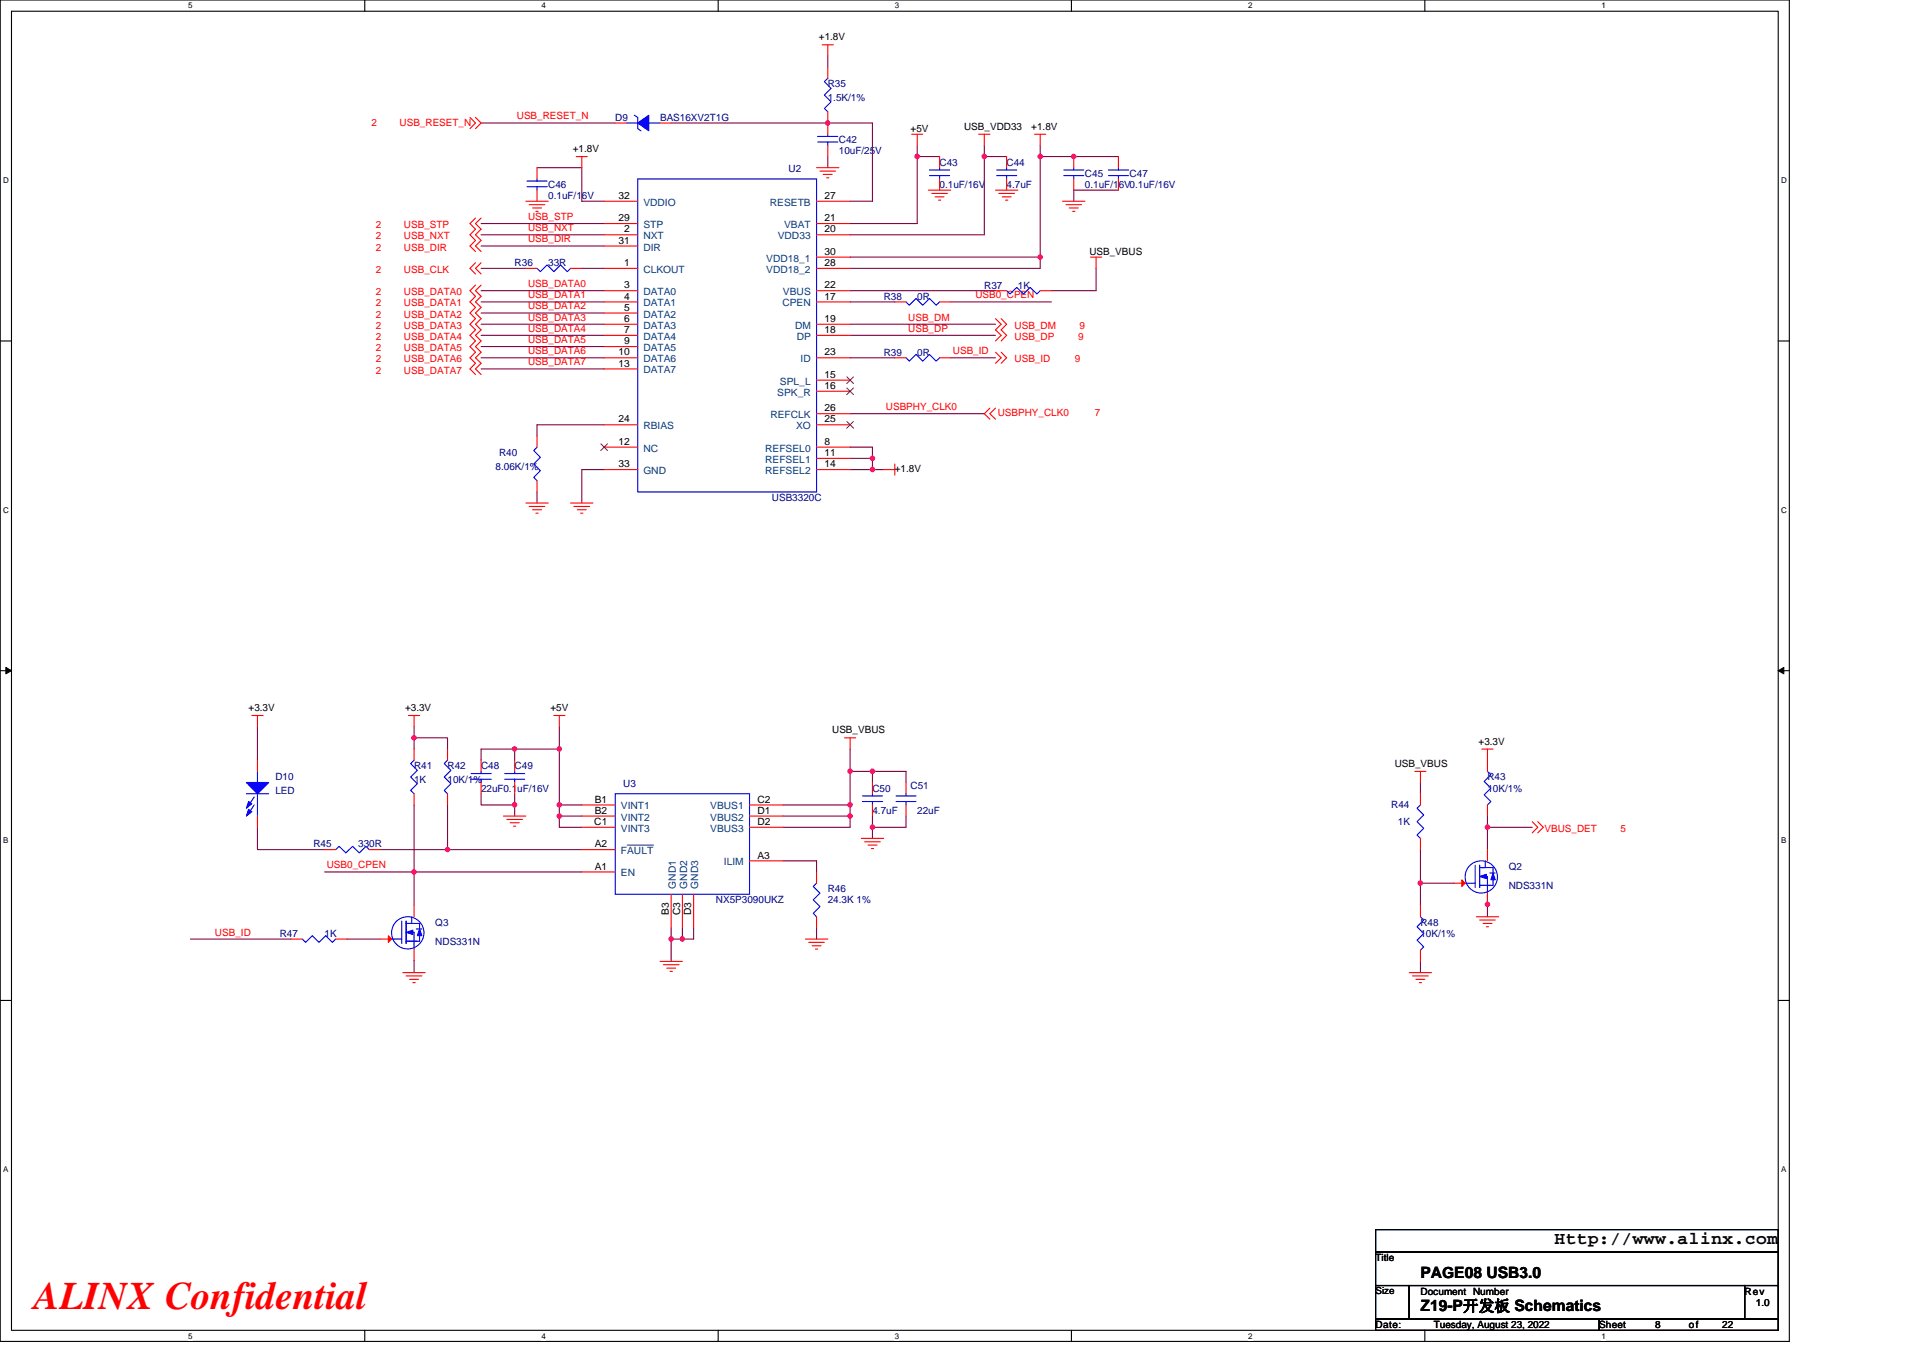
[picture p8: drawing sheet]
<svg xmlns="http://www.w3.org/2000/svg" width="297mm" height="210mm" viewBox="0 0 297 210" stroke-linecap="round" stroke-linejoin="round" font-family="sans-serif">
<path d="M0 0h276.4v207.3h-276.4zM1.8 1.7h272.9v203.8h-272.9z" fill="none" stroke="#000" stroke-width=".17"/>
<g fill="#fff">
<path d="M29.1 .2h.6v1.4h-.6z"/>
<path d="M29.1 205.7h.6v1.4h-.6z"/>
</g>
<path d="M56.3 0v1.7M56.3 205.5v1.8" fill="none" stroke="#000" stroke-width=".17"/>
<g fill="#fff">
<path d="M83.6 .2h.7v1.4h-.7z"/>
<path d="M83.6 205.7h.7v1.4h-.7z"/>
</g>
<path d="M110.9 0v1.7M110.9 205.5v1.8" fill="none" stroke="#000" stroke-width=".17"/>
<g fill="#fff">
<path d="M138.2 .2h.7v1.4h-.7z"/>
<path d="M138.2 205.7h.7v1.4h-.7z"/>
</g>
<path d="M165.5 0v1.7M165.5 205.5v1.8" fill="none" stroke="#000" stroke-width=".17"/>
<g fill="#fff">
<path d="M192.8 .2h.6v1.4h-.6z"/>
<path d="M192.8 205.7h.6v1.4h-.6z"/>
</g>
<path d="M220.1 0v1.7M220.1 205.5v1.8" fill="none" stroke="#000" stroke-width=".17"/>
<g fill="#fff">
<path d="M247.4 .2h.6v1.4h-.6z"/>
<path d="M247.4 205.7h.6v1.4h-.6z"/>
<path d="M.5 27.2h.8v1.4h-.8z"/>
<path d="M275.1 27.2h.9v1.4h-.9z"/>
<path d="M.5 78.1h.8v1.4h-.8z"/>
<path d="M275.1 78.1h.9v1.4h-.9z"/>
</g>
<path d="M0 52.7h1.8M274.7 52.7h1.7" fill="none" stroke="#000" stroke-width=".17"/>
<g fill="#fff">
<path d="M.5 129.1h.8v1.4h-.8z"/>
<path d="M275.1 129.1h.8v1.4h-.8z"/>
</g>
<path d="M0 103.6h1.8M274.7 103.6h1.7" fill="none" stroke="#000" stroke-width=".17"/>
<path d="M.9 103.1l.9 .5-.9 .5zM274.7 103.6l.8-.5v1z" fill="#000" stroke="#000" stroke-width=".15"/>
<g fill="#fff">
<path d="M.5 180h.8v1.4h-.8z"/>
<path d="M275.1 180h.8v1.4h-.8z"/>
</g>
<path d="M0 154.6h1.8M274.7 154.6h1.7M212.5 190h62.2v3.5h-62.2zM212.5 193.5h62.2v5.1h-62.2zM212.5 198.6h5.2v5.2h-5.2zM217.7 198.6h51.8v5.2h-51.8zM269.5 198.6h5.2v5.2h-5.2zM212.5 203.8h34.5v1.7h-34.5zM247 203.8h27.7v1.7h-27.7z" fill="none" stroke="#000" stroke-width=".17"/>
<g fill="none" stroke="#800040" stroke-width=".17">
<path d="M74.3 19h20.7M103.7 19h31.1v12.1h-3.5M127.9 8.6v1.8M74.3 36.3h19M74.3 38h19M74.3 34.5h19M82.9 25.9h7v5.2h3.4M127.9 24.2v1.7M131.3 39.7h29.4M141.7 22.5v1.7h3.4M141.7 24.2v10.3h-10.4M152 22.5v1.7h3.5"/>
<path d="M152 24.2v12.1h-20.7M160.7 22.5v1.7M160.7 24.2v15.5M160.7 24.2h12.1M160.7 39.7v1.8h-29.4M172.8 29.4h-6.9v1.7M74.3 44.9h19M74.3 46.7h19M74.3 48.4h19M74.3 50.1h19M74.3 51.8h19M74.3 53.6h19"/>
<path d="M74.3 55.3h19M74.3 57h19M74.3 41.5h6.9M89.9 41.5h3.4M131.3 46.7h6.9M131.3 55.3h6.9M131.3 44.9h22.5M131.3 51.8h22.5M131.3 50.1h22.5M146.9 46.7h15.5M146.9 55.3h6.9M169.3 41.5v3.4h-6.9"/>
<path d="M82.9 76v1.7M93.3 72.6h-3.4v5.1M93.3 65.6h-10.4v1.8M131.3 70.8h3.5M131.3 69.1h3.5v1.7M131.3 72.6h3.5M131.3 63.9h20.7M134.8 70.8v1.8M134.8 72.6h1.7M39.8 112.3v5.2M64 114h5.1v1.7M64 112.3v1.7"/>
<path d="M64 114v1.7M79.5 115.7h6.9M79.5 115.7h-5.2v1.8M79.5 115.7v1.8M86.4 112.3v3.4M86.4 115.7v8.7h3.5M131.3 119.2h3.5M131.3 115.7v3.5M131.3 119.2v5.2M134.8 119.2v1.7M134.8 119.2h5.2v1.7M39.8 127.8v3.5h10.3"/>
<path d="M50.1 134.7h13.9M58.8 131.3h10.3M64 134.7v5.2M64 124.4v10.3M64 134.7h25.9M69.1 124.4v6.9h20.8M74.3 122.6v1.8h5.2M79.5 122.6v1.8M79.5 124.4v1.7M86.4 124.4v1.7h3.5M86.4 126.1v1.7h3.5M120.9 126.1h10.4"/>
<path d="M120.9 133h5.2v1.7M120.9 124.4h10.4M131.3 124.4v1.7M131.3 126.1v1.7h-10.4M134.8 126.1v1.7M134.8 127.8v1.7M140 126.1v1.7h-5.2M219.4 131.3v5.2M219.4 120.9v1.7M219.4 136.5v3.4M219.4 136.5h5.2M229.8 127.8h6.9"/>
<path d="M229.8 138.2v3.4M229.8 126.1v1.7M229.8 127.8v3.5M29.4 145.1h15.6M53.6 145.1h5.2M64 148.4v1.9M103.7 143.4v1.7M103.7 145.1v3.4M103.7 145.1h1.7M105.4 143.4v1.7M107.1 143.4v1.7h-1.7M126.1 143.4v1.7"/>
<path d="M219.4 148.5v1.8"/>
</g>
<g fill="#f0f" stroke="#f0f" stroke-width=".17">
<circle cx="141.7" cy="24.2" r=".34"/>
<circle cx="134.8" cy="70.8" r=".33"/>
<circle cx="160.7" cy="39.7" r=".34"/>
<circle cx="160.7" cy="24.2" r=".34"/>
<circle cx="152" cy="24.2" r=".34"/>
<circle cx="127.8" cy="19" r=".33"/>
<circle cx="165.8" cy="24.2" r=".34"/>
<circle cx="134.8" cy="72.5" r=".34"/>
<circle cx="105.4" cy="145.1" r=".34"/>
<circle cx="103.7" cy="145.1" r=".34"/>
<circle cx="219.4" cy="136.4" r=".34"/>
<circle cx="229.8" cy="139.7" r=".33"/>
<circle cx="229.8" cy="127.8" r=".34"/>
<circle cx="86.4" cy="124.4" r=".34"/>
<circle cx="86.4" cy="115.7" r=".34"/>
<circle cx="79.5" cy="115.7" r=".34"/>
<circle cx="86.4" cy="126.1" r=".34"/>
<circle cx="79.5" cy="124.4" r=".34"/>
<circle cx="131.3" cy="124.4" r=".34"/>
<circle cx="131.3" cy="119.2" r=".34"/>
<circle cx="131.3" cy="126.1" r=".34"/>
<circle cx="134.8" cy="119.2" r=".34"/>
<circle cx="134.8" cy="127.8" r=".34"/>
<circle cx="63.9" cy="134.7" r=".34"/>
<circle cx="69.1" cy="131.3" r=".33"/>
<circle cx="63.9" cy="114" r=".33"/>
</g>
<g fill="none" stroke="#f00" stroke-width=".17">
<path d="M72.6 18.1l.8 .9-.8 .9M73.4 18.1l.9 .9-.9 .9M95 19h1.8M102 19h1.7M127 6.9h1.7M127.9 6.9v1.7M127.9 17.3v3.4M127.9 10.4v1.7M73.4 33.7l-.8 .8 .8 .9-.8 .9 .8 .8-.8 .9 .8 .9M74.3 33.7l-.9 .8 .9 .9-.9 .9 .9 .8-.9 .9 .9 .9M81.2 31.1h3.5M81.7 31.6h2.5"/>
<path d="M82.3 32.1h1.3M82.8 32.7h.3M82.9 25.9v1.7M82.9 29.4v1.7M89 24.2h1.7M89.9 24.2v1.7M93.3 38h5.2M93.3 36.3h5.2M93.3 34.5h5.2M93.3 31.1h5.2M126.1 25.9h3.5M126.1 31.1h5.2"/>
<path d="M126.1 34.5h5.2M126.1 36.3h5.2M126.1 39.7h5.2M126.7 26.4h2.4M127.2 26.9h1.3M127.7 27.5h.3M127.9 22.5v1.7M140.8 20.7h1.7M141.7 20.7v1.8M143.4 29.4h3.5M143.9 29.9h2.4M144.4 30.4h1.4"/>
<path d="M145 30.9h.3M145.1 24.2v1.7M145.1 27.6v1.8M151.2 20.7h1.7M152 20.7v1.8M153.8 29.4h3.4M154.3 29.9h2.4M154.8 30.4h1.4M155.3 30.9h.4M155.5 24.2v1.7M155.5 27.6v1.8M159.8 20.7h1.7"/>
<path d="M160.7 20.7v1.8M164.1 31.1h3.5M164.7 31.6h2.4M165.2 32.1h1.4M165.7 32.7h.3M165.9 24.2v1.7M165.9 27.6v1.8M168.4 39.7h1.8M169.3 39.7v1.8M172.8 24.2v1.7M172.8 27.6v1.8M73.4 40.6l-.8 .9 .8 .8"/>
<path d="M73.4 44l-.8 .9 .8 .9-.8 .9 .8 .8-.8 .9 .8 .8-.8 .9 .8 .9-.8 .8 .8 .9-.8 .9 .8 .8-.8 .9 .8 .8-.8 .9 .8 .9M74.3 40.6l-.9 .9 .9 .8M74.3 44l-.9 .9 .9 .9-.9 .9 .9 .8-.9 .9 .9 .8-.9 .9 .9 .9-.9 .8 .9 .9-.9 .9 .9 .8-.9 .9 .9 .8-.9 .9 .9 .9M81.2 41.5h1.7M88.1 41.5h1.8M93.3 41.5h5.2M93.3 44.9h5.2M93.3 46.7h5.2M93.3 48.4h5.2M93.3 50.1h5.2M93.3 51.8h5.2M93.3 53.6h5.2"/>
<path d="M93.3 55.3h5.2M93.3 57h5.2M126.1 41.5h5.2M126.1 46.7h5.2M126.1 44.9h5.2M126.1 55.3h5.2M126.1 51.8h5.2M126.1 50.1h5.2M126.1 58.7h5.2M138.2 55.3h1.8M138.2 46.7h1.8M145.1 55.3h1.8"/>
<path d="M145.1 46.7h1.8M153.8 44.9h1.7M153.8 49.2l.8 .9-.8 .9 .8 .8-.8 .9M153.8 54.4l.8 .9-.8 .8M154.6 49.2l.9 .9-.9 .9 .9 .8-.9 .9M154.6 54.4l.9 .9-.9 .8M160.7 44.9h1.7M81.2 77.7h3.5M81.7 78.3h2.5M82.3 78.8h1.3M82.8 79.3h.3M82.9 74.3v1.7"/>
<path d="M82.9 67.4v1.7M88.1 77.7h3.5M88.6 78.3h2.5M89.2 78.8h1.3M89.7 79.3h.3M93.3 72.6h5.2M93.3 69.1h5.2M93.3 65.6h5.2M126.1 70.8h5.2M126.1 72.6h5.2M126.1 63.9h5.2M126.1 69.1h5.2"/>
<path d="M126.1 60.5h5.2M126.1 65.6h5.2M136.5 72.6h1.7M138.2 71.7v1.7M152.9 63.1l-.9 .8 .9 .9M153.8 63.1l-.9 .8 .9 .9M38.9 110.6h1.7M39.8 110.6v1.7M39.8 117.5v1.7M63.1 110.6h1.7M64 110.6v1.7M64 115.7v1.8"/>
<path d="M69.1 115.7v1.8M74.3 117.5v1.7M79.5 117.5v1.7M85.6 110.6h1.7M86.4 110.6v1.7M130.4 114h1.8M131.3 114v1.7M218.5 119.2h1.8M219.4 119.2v1.7M228.9 115.7h1.7M229.8 115.7v3.5M39.8 126.1v1.7"/>
<path d="M50.1 131.3h1.8M57 131.3h1.8M64 139.9v1.7M64 122.6v1.8M69.1 122.6v1.8M74.3 120.9v1.7M77.8 126.1h3.4M78.3 126.6h2.4M78.8 127.1h1.4M79.3 127.7h.4M79.5 120.9v1.7M89.9 124.4h5.1"/>
<path d="M89.9 126.1h5.1M89.9 127.8h5.1M89.9 131.3h5.1M89.9 134.7h5.1M103.7 138.2v5.2M105.4 138.2v5.2M107.1 138.2v5.2M115.8 133h5.1M115.8 127.8h5.1M115.8 126.1h5.1M115.8 124.4h5.1M126.1 134.7v1.8"/>
<path d="M133.1 129.5h3.4M133.6 130.1h2.4M134.1 130.6h1.4M134.6 131.1h.3M134.8 120.9v1.7M134.8 124.4v1.7M140 120.9v1.7M140 124.4v1.7M219.4 122.6v1.8M219.4 129.5v1.8M219.4 139.9v1.7M224.6 136.5h1.7"/>
<path d="M229.8 138v1.7M229.8 131.3v1.7M229.8 124.4v1.7M236.7 127l.8 .8-.8 .9M237.5 127l.9 .8-.9 .9M45 145.1h1.7M51.9 145.1h1.7M58.8 145.1h1.7M62.2 150.3h3.5M62.7 150.8h2.5M63.3 151.3h1.3M63.8 151.8h.3"/>
<path d="M64 146.6v1.8M102 148.5h3.4M102.5 149.1h2.4M103 149.6h1.4M103.5 150.1h.4M124.4 145.1h3.5M124.9 145.6h2.4M125.5 146.1h1.3M126 146.6h.3M126.1 141.6v1.8M217.7 150.3h3.4M218.2 150.8h2.4"/>
<path d="M218.7 151.3h1.4M219.2 151.8h.4M219.4 146.8v1.7M228 141.6h3.5M228.6 142.2h2.4M229.1 142.7h1.4M229.6 143.2h.3"/>
</g>
<g fill="none" stroke="#00f" stroke-width=".17">
<path d="M96.8 19h1.7M98 17.8l.5 .3v1.8l.5 .3M100.2 19h1.8M127.9 12.1l-.6 .5 1.1 1.1-1.1 1 1.1 1-1.1 1.1 .6 .5M81.4 28.9h3.1M81.4 28h3.1M82.9 27.6v.4M82.9 28.9v.5M98.5 27.6h27.6v48.4h-27.6zM126.3 21.9h3.1M126.3 21.1h3.1M127.9 20.7v.4"/>
<path d="M127.9 21.9v.6M143.6 27.1h3.1M143.6 26.3h3.1M145.1 25.9v.4M145.1 27.1v.5M153.9 27.1h3.2M153.9 26.3h3.2M155.5 25.9v.4M155.5 27.1v.5M164.3 27.1h3.1M164.3 26.3h3.1M165.9 25.9v.4"/>
<path d="M165.9 27.1v.5M171.2 27.1h3.1M171.2 26.3h3.1M172.8 25.9v.4M172.8 27.1v.5M82.9 41.5l.6 .5 1-1.1 1.1 1.1 1-1.1 1 1.1 .5-.5M140 55.3l.5 .5 1-1 1 1 1.1-1 1 1 .5-.5M140 46.7l.5 .5 1-1.1 1 1.1 1.1-1.1 1 1.1 .5-.5M155.5 44.9l.5 .5 1.1-1 1 1 1-1 1.1 1 .5-.5M82.9 69.1l-.5 .5 1.1 1.1-1.1 1 1.1 1-1.1 1.1 .5 .5M39.8 119.2v1.7M64 117.5l-.6 .5 1.1 1-1.1 1.1 1.1 1-1.1 1 .6 .5"/>
<path d="M69.1 117.5l-.5 .5 1.1 1-1.1 1.1 1.1 1-1.1 1 .5 .5M72.8 119.5h3.1M74.3 119.2v.3M78 119.5h3M79.5 119.2v.3M229.8 119.2l.5 .5-1 1 1 1.1-1 1 1 1-.5 .6M38.1 122.6h3.4M39.3 123.1l-1.1 1.6M39.3 124.4l-1.1 1.5M39.8 122.6v3.5M51.9 131.3l.5-.5 1 1 1.1-1 1 1 1-1 .5 .5M72.8 120.4h3.1"/>
<path d="M74.3 120.4v.5M78 120.4h3M79.5 120.4v.5M95 122.6h20.8v15.6h-20.8zM126.1 136.5l-.5 .5 1.1 1-1.1 1 1.1 1.1-1.1 1 .5 .5M133.2 123.8h3.1M133.2 123h3.1M134.8 122.6v.4M134.8 123.8v.6M138.4 123.8h3.1M138.4 123h3.1M140 122.6v.4"/>
<path d="M140 123.8v.6M219.4 124.4l-.5 .5 1 1-1 1.1 1 1-1 1 .5 .5M226.3 136.5h1.6M227.9 133.7v3.4M228.6 133.7v3.4M228.7 136.8h1.6M228.7 134h1.9v1.1M229.4 135.4h.4v2.6M229.4 133v1h-.8M230.1 134.9h.9M230.6 135.9v.9h-2M46.7 145.1l.5 .5 1-1 1.1 1 1-1 1 1 .6-.5"/>
<path d="M60.5 145.1h1.6M62.1 142.3v3.5M62.7 142.3v3.5M62.9 142.7h1.9v1M62.9 145.4h1.6M63.6 144.1h.4v2.5M63.6 141.6v1.1h-.9M64.3 143.5h.9M64.8 144.6v.8h-2.1M219.4 141.6l.5 .6-1 1 1 1-1 1.1 1 1-.5 .5"/>
<circle cx="228.8" cy="135.5" r="2.5"/>
<circle cx="63" cy="144.1" r="2.5"/>
</g>
<g fill="#00f" stroke="#00f" stroke-width=".17">
<path d="M228.6 135.4l1-.3v.7z" fill-rule="evenodd"/>
<path d="M230.6 134.9l.4 1h-.7z" fill-rule="evenodd"/>
<path d="M98.5 19l1.7-1.2v2.4z" fill-rule="evenodd"/>
<path d="M38.1 120.9h3.4l-1.7 1.7z" fill-rule="evenodd"/>
<path d="M38.4 123.8l.5 .4-.8 .7z" fill-rule="evenodd"/>
<path d="M38.4 125.1l.5 .3-.8 .7z" fill-rule="evenodd"/>
<path d="M62.7 144.1l1.1-.4v.7z" fill-rule="evenodd"/>
<path d="M64.8 143.5l.4 1.1h-.7z" fill-rule="evenodd"/>
</g>
<g fill="#f00" stroke="#f00" stroke-width=".17">
<path d="M225.8 136l.5 .5-.5 .5z"/>
<path d="M60 144.6l.5 .5-.5 .5z"/>
</g>
<path d="M130.8 58.2l1 1.1M130.8 59.9l1 1.1M131.8 58.2l-1 1.1M131.8 59.9l-1 1.1M92.8 68.6l1 1M93.8 68.6l-1 1M130.8 65.1l1 1.1M131.8 65.1l-1 1.1" fill="none" stroke="#804000" stroke-width=".15"/>
<path d="M96.9 130.6h4" fill="none" stroke="#004080" stroke-width=".15"/>
<text font-size="6" fill="#f00" x="5.2" y="202.3">ALINX Confidential</text>
<text font-size="2.8" x="240.1" y="192.3">Http://www.alinx.com</text>
<g font-size="2.4">
<text x="219.4" y="197.4">PAGE08 USB3.0</text>
<text x="219.4" y="202.6">Z19-P开发板 Schematics</text>
</g>
<g font-size="1.5">
<text x="126.5" y="6.2">+1.8V</text>
<text x="88.5" y="23.5">+1.8V</text>
<text x="140.6" y="20.4">+5V</text>
<text x="148.9" y="20.1">USB_VDD33</text>
<text x="159.3" y="20.1">+1.8V</text>
<text x="95.5" y="34.2">29</text>
<text x="95.5" y="30.7">32</text>
<text x="96.4" y="35.9">2</text>
<text x="127.3" y="30.7">27</text>
<text x="127.3" y="35.9">20</text>
<text x="127.3" y="34.2">21</text>
<text x="95.5" y="37.7">31</text>
<text x="96.4" y="41.1">1</text>
<text x="127.3" y="41.1">28</text>
<text x="127.3" y="39.4">30</text>
<text x="168.3" y="39.4">USB_VBUS</text>
<text x="96.4" y="44.6">3</text>
<text x="96.4" y="46.3">4</text>
<text x="127.3" y="46.3">17</text>
<text x="127.3" y="44.6">22</text>
<text x="96.4" y="48">5</text>
<text x="96.4" y="49.7">6</text>
<text x="96.4" y="51.5">7</text>
<text x="96.4" y="53.2">9</text>
<text x="127.3" y="51.5">18</text>
<text x="127.3" y="49.7">19</text>
<text x="95.5" y="54.9">10</text>
<text x="95.5" y="56.6">13</text>
<text x="127.3" y="54.9">23</text>
<text x="127.3" y="58.4">15</text>
<text x="95.5" y="65.3">24</text>
<text x="127.3" y="63.6">26</text>
<text x="127.3" y="60.1">16</text>
<text x="127.3" y="65.3">25</text>
<text x="95.5" y="68.7">12</text>
<text x="127.3" y="70.5">11</text>
<text x="127.3" y="68.7">8</text>
<text x="95.5" y="72.2">33</text>
<text x="127.3" y="72.2">14</text>
<text x="138.2" y="72.9">+1.8V</text>
<text x="38.4" y="109.9">+3.3V</text>
<text x="62.6" y="109.9">+3.3V</text>
<text x="85" y="109.9">+5V</text>
<text x="128.5" y="113.3">USB_VBUS</text>
<text x="215.4" y="118.5">USB_VBUS</text>
<text x="228.4" y="115.1">+3.3V</text>
<text x="91.9" y="124">B1</text>
<text x="91.9" y="125.7">B2</text>
<text x="117" y="125.7">D1</text>
<text x="117" y="124">C2</text>
<text x="91.8" y="127.5">C1</text>
<text x="91.9" y="130.9">A2</text>
<text x="117" y="127.5">D2</text>
<text x="91.9" y="134.4">A1</text>
<text x="117" y="132.7">A3</text>
<text x="103.3" y="141.3" transform="rotate(-90 103.3 141.3)">B3</text>
<text x="105" y="141.4" transform="rotate(-90 105 141.4)">C3</text>
<text x="106.8" y="141.4" transform="rotate(-90 106.8 141.4)">D3</text>
<text x="212.5" y="194.9">Title</text>
<text x="212.5" y="200">Size</text>
<text x="219.4" y="200">Document Number</text>
<text x="269.5" y="200">Rev</text>
<text x="271.2" y="201.8">1.0</text>
<text x="212.5" y="205.2">Date:</text>
<text x="221.5" y="205.2">Tuesday, August 23, 2022</text>
<text x="247" y="205.2">Sheet</text>
<text x="255.7" y="205.2">8</text>
<text x="260.9" y="205.2">of</text>
<text x="266" y="205.2">22</text>
</g>
<g font-size="1.5" fill="#000080">
<text x="127.9" y="13.5">R35</text>
<text x="127.9" y="15.6">1.5K/1%</text>
<text x="95" y="18.7">D9</text>
<text x="102" y="18.7">BAS16XV2T1G</text>
<text x="129.6" y="22.1">C42</text>
<text x="129.6" y="23.9">10uF/25V</text>
<text x="84.7" y="29">C46</text>
<text x="121.8" y="26.6">U2</text>
<text x="145.1" y="25.6">C43</text>
<text x="145.1" y="29">0.1uF/16V</text>
<text x="155.5" y="25.6">C44</text>
<text x="155.5" y="29">4.7uF</text>
<text x="167.6" y="27.3">C45</text>
<text x="167.6" y="29">0.1uF/16V0.1uF/16V</text>
<text x="174.5" y="27.3">C47</text>
<text x="84.7" y="30.8">0.1uF/16V</text>
<text x="79.5" y="41.1">R36</text>
<text x="84.7" y="41.1">33R</text>
<text x="136.5" y="46.3">R38</text>
<text x="141.7" y="46.3">0R</text>
<text x="152" y="44.6">R37</text>
<text x="157.2" y="44.6">1K</text>
<text x="136.5" y="54.9">R39</text>
<text x="141.7" y="54.9">0R</text>
<text x="77.1" y="70.5">R40</text>
<text x="76.6" y="72.6">8.06K/1%</text>
<text x="119.2" y="77.4">USB3320C</text>
<text x="64" y="118.9">R41</text>
<text x="69.1" y="118.9">R42</text>
<text x="74.3" y="118.9">C48</text>
<text x="79.5" y="118.9">C49</text>
<text x="42.5" y="120.6">D10</text>
<text x="42.5" y="122.7">LED</text>
<text x="64" y="120.9">1K</text>
<text x="69.1" y="120.9">10K/1%</text>
<text x="74.3" y="122.3">22uF0.1uF/16V</text>
<text x="96.3" y="121.6">U3</text>
<text x="134.8" y="122.3">C50</text>
<text x="134.8" y="125.8">4.7uF</text>
<text x="140.6" y="122">C51</text>
<text x="141.7" y="125.8">22uF</text>
<text x="214.9" y="124.9">R44</text>
<text x="229.8" y="120.6">R43</text>
<text x="229.8" y="122.3">10K/1%</text>
<text x="48.4" y="130.9">R45</text>
<text x="55.3" y="130.9">330R</text>
<text x="215.9" y="127.5">1K</text>
<text x="127.9" y="137.9">R46</text>
<text x="233" y="134.4">Q2</text>
<text x="233" y="137.3">NDS331N</text>
<text x="67.2" y="143">Q3</text>
<text x="110.6" y="139.6">NX5P3090UKZ</text>
<text x="127.9" y="139.6">24.3K 1%</text>
<text x="219.4" y="143">R48</text>
<text x="43.2" y="144.8">R47</text>
<text x="50.1" y="144.8">1K</text>
<text x="67.2" y="146">NDS331N</text>
<text x="219.4" y="144.8">10K/1%</text>
</g>
<g font-size="1.5" fill="#f00">
<text x="57.4" y="19.5">2</text>
<text x="61.7" y="19.5">USB_RESET_N</text>
<text x="79.8" y="18.5">USB_RESET_N</text>
<text x="58.1" y="35.3">2</text>
<text x="62.4" y="35.3">USB_STP</text>
<text x="81.6" y="35.7">USB_NXT</text>
<text x="81.6" y="34">USB_STP</text>
<text x="58.1" y="38.7">2</text>
<text x="58.1" y="37">2</text>
<text x="62.4" y="38.7">USB_DIR</text>
<text x="62.4" y="37">USB_NXT</text>
<text x="81.6" y="37.5">USB_DIR</text>
<text x="58.1" y="42.2">2</text>
<text x="58.1" y="45.6">2</text>
<text x="58.1" y="47.3">2</text>
<text x="62.4" y="42.2">USB_CLK</text>
<text x="62.4" y="45.6">USB_DATA0</text>
<text x="62.4" y="47.3">USB_DATA1</text>
<text x="81.6" y="44.4">USB_DATA0</text>
<text x="81.6" y="46.1">USB_DATA1</text>
<text x="81.6" y="47.8">USB_DATA2</text>
<text x="150.7" y="46.1">USB0_CPEN</text>
<text x="58.1" y="49.1">2</text>
<text x="58.1" y="52.5">2</text>
<text x="58.1" y="50.8">2</text>
<text x="62.4" y="49.1">USB_DATA2</text>
<text x="62.4" y="52.5">USB_DATA4</text>
<text x="62.4" y="50.8">USB_DATA3</text>
<text x="81.6" y="49.6">USB_DATA3</text>
<text x="81.6" y="51.3">USB_DATA4</text>
<text x="81.6" y="53">USB_DATA5</text>
<text x="140.3" y="51.3">USB_DP</text>
<text x="140.3" y="49.6">USB_DM</text>
<text x="156.7" y="50.8">USB_DM</text>
<text x="156.7" y="52.5">USB_DP</text>
<text x="166.6" y="52.5">9</text>
<text x="166.7" y="50.8">9</text>
<text x="58.1" y="54.3">2</text>
<text x="58.1" y="56">2</text>
<text x="58.1" y="57.7">2</text>
<text x="62.4" y="54.3">USB_DATA5</text>
<text x="62.4" y="56">USB_DATA6</text>
<text x="62.4" y="57.7">USB_DATA7</text>
<text x="81.6" y="54.7">USB_DATA6</text>
<text x="81.6" y="56.5">USB_DATA7</text>
<text x="147.2" y="54.7">USB_ID</text>
<text x="156.7" y="56">USB_ID</text>
<text x="166" y="56">9</text>
<text x="136.8" y="63.4">USBPHY_CLK0</text>
<text x="154.1" y="64.3">USBPHY_CLK0</text>
<text x="169.1" y="64.3">7</text>
<text x="238.6" y="128.5">VBUS_DET</text>
<text x="250.3" y="128.5">5</text>
<text x="50.5" y="134.2">USB0_CPEN</text>
<text x="33.2" y="144.5">USB_ID</text>
</g>
<g font-size="1.5" fill="#004080">
<text x="99.4" y="35.2">STP</text>
<text x="99.4" y="31.8">VDDIO</text>
<text x="118.9" y="31.8">RESETB</text>
<text x="121.1" y="35.2">VBAT</text>
<text x="99.4" y="38.7">DIR</text>
<text x="99.4" y="37">NXT</text>
<text x="118.4" y="40.4">VDD18_1</text>
<text x="120.1" y="37">VDD33</text>
<text x="99.4" y="42.2">CLKOUT</text>
<text x="99.4" y="45.6">DATA0</text>
<text x="99.4" y="47.3">DATA1</text>
<text x="118.4" y="42.2">VDD18_2</text>
<text x="120.9" y="47.3">CPEN</text>
<text x="120.9" y="45.6">VBUS</text>
<text x="99.4" y="49.1">DATA2</text>
<text x="99.4" y="50.8">DATA3</text>
<text x="99.4" y="52.5">DATA4</text>
<text x="122.8" y="50.8">DM</text>
<text x="123.1" y="52.5">DP</text>
<text x="99.4" y="54.3">DATA5</text>
<text x="99.4" y="56">DATA6</text>
<text x="99.4" y="57.7">DATA7</text>
<text x="120.5" y="59.4">SPL_L</text>
<text x="123.7" y="56">ID</text>
<text x="119" y="64.6">REFCLK</text>
<text x="120.1" y="61.2">SPK_R</text>
<text x="99.4" y="69.8">NC</text>
<text x="99.4" y="66.3">RBIAS</text>
<text x="118.2" y="71.5">REFSEL1</text>
<text x="118.2" y="69.8">REFSEL0</text>
<text x="123" y="66.3">XO</text>
<text x="99.4" y="73.3">GND</text>
<text x="118.2" y="73.3">REFSEL2</text>
<text x="95.9" y="125.1">VINT1</text>
<text x="109.7" y="125.1">VBUS1</text>
<text x="95.9" y="126.8">VINT2</text>
<text x="95.9" y="128.5">VINT3</text>
<text x="95.9" y="132">FAULT</text>
<text x="109.7" y="128.5">VBUS3</text>
<text x="109.7" y="126.8">VBUS2</text>
<text x="95.9" y="135.4">EN</text>
<text x="104.4" y="137.3" transform="rotate(-90 104.4 137.3)">GND1</text>
<text x="106.1" y="137.3" transform="rotate(-90 106.1 137.3)">GND2</text>
<text x="107.9" y="137.3" transform="rotate(-90 107.9 137.3)">GND3</text>
<text x="111.8" y="133.7">ILIM</text>
</g>
<g font-size="1.2">
<text x="29.1" y="1.3">5</text>
<text x="83.6" y="1.3">4</text>
<text x="138.2" y="1.3">3</text>
<text x="192.8" y="1.3">2</text>
<text x="247.4" y="1.3">1</text>
<text x=".5" y="28.3">D</text>
<text x="275.1" y="28.3">D</text>
<text x=".5" y="79.2">C</text>
<text x="275.1" y="79.2">C</text>
<text x=".5" y="130.2">B</text>
<text x="275.1" y="130.2">B</text>
<text x=".5" y="181.1">A</text>
<text x="275.1" y="181.1">A</text>
<text x="29.1" y="206.8">5</text>
<text x="83.6" y="206.8">4</text>
<text x="138.2" y="206.8">3</text>
<text x="192.8" y="206.8">2</text>
<text x="247.4" y="206.8">1</text>
</g>
</svg>
